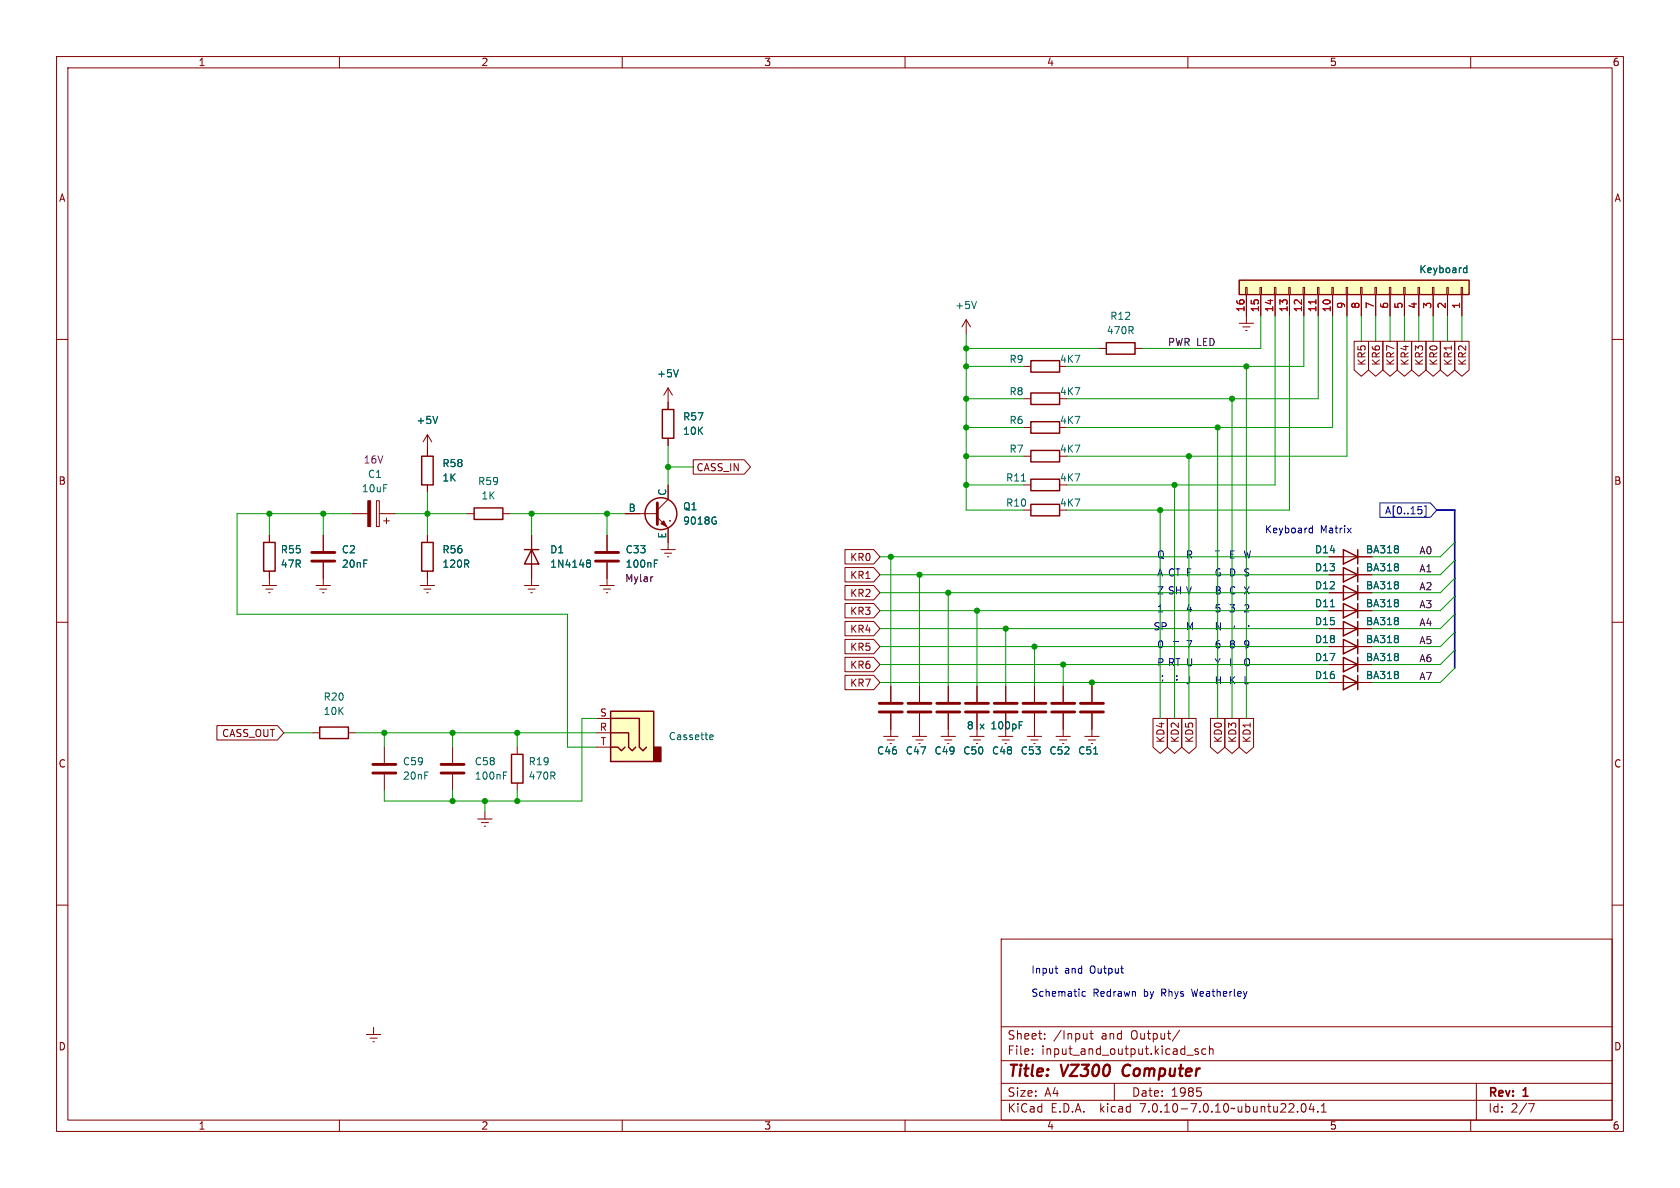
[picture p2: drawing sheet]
<svg xmlns="http://www.w3.org/2000/svg" width="297mm" height="210mm" viewBox="0 0 297 210" stroke-linecap="round" stroke-linejoin="round" font-family="sans-serif">
<g fill="none" stroke="#840000" stroke-width=".18">
<path d="M10 10h277v190h-277zM12 12h273v186h-273zM60 10v2M110 10v2M160 10v2M210 10v2M260 10v2M10 60h2M170.8 56.5l-.7 1.3M170.8 56.5v2.6M170.8 56.5l.8 1.3M219.1 57.2h2.5"/>
<path d="M219.7 57.8h1.3M220.2 50.8h.3v1.3h-.3zM220.2 58.4h.3M220.3 52.1v5.1M222.8 50.8h.2v1.3h-.2zM222.9 52.1v3.8M225.3 50.8h.3v1.3h-.3zM225.4 52.1v3.8M227.8 50.8h.3v1.3h-.3zM228 52.1v3.8M230.4 50.8h.2v1.3h-.2zM230.5 52.1v3.8"/>
<path d="M232.9 50.8h.3v1.3h-.3zM233 52.1v3.8M235.5 50.8h.2v1.3h-.2zM235.6 52.1v3.8M238 50.8h.3v1.3h-.3zM238.1 52.1v3.8M240.5 50.8h.3v1.3h-.3zM240.7 52.1v3.8M243.1 50.8h.2v1.3h-.2zM243.2 52.1v3.8M245.6 50.8h.3v1.3h-.3zM245.7 52.1v3.8"/>
<path d="M248.2 50.8h.2v1.3h-.2zM248.3 52.1v3.8M250.7 50.8h.3v1.3h-.3zM250.8 52.1v3.8M253.2 50.8h.3v1.3h-.3zM253.4 52.1v3.8M255.8 50.8h.2v1.3h-.2zM255.9 52.1v3.8M258.3 50.8h.3v1.3h-.3zM258.4 52.1v3.8M285 60h2M75.6 76.8l-.8 1.3"/>
<path d="M75.6 76.8v3.8M75.6 76.8l.7 1.3M118.1 68.6v3.8M118.1 77.5v1.2M118.1 68.6l-.8 1.3M118.1 68.6l.8 1.3M181 75.6h1.2M181 64.8h1.2M181 70.5h1.2M194.3 61.6h1.3M200.7 61.6h1.2M239.4 60.3h2.5v5.1l-1.2 1.1-1.3-1.1z"/>
<path d="M241.9 60.3h2.6v5.1l-1.3 1.1-1.3-1.1zM244.5 60.3h2.5v5.1l-1.3 1.1-1.2-1.1zM247 60.3h2.6v5.1l-1.3 1.1-1.3-1.1zM249.6 60.3h2.5v5.1l-1.3 1.1-1.2-1.1zM252.1 60.3h2.5v5.1l-1.2 1.1-1.3-1.1zM254.6 60.3h2.6v5.1l-1.3 1.1-1.3-1.1zM257.2 60.3h2.5v5.1l-1.3 1.1-1.2-1.1zM47.6 94.6v1.3M57.1 94.6v2.8M57.1 99.4v4.1M62.2 90.8h2.8M66.5 88.5h.6v4.6h-.6z"/>
<path d="M67.1 90.8h2.7M67.8 92.1h1M68.3 91.6v1M75.6 85.7v1.3M75.6 94.6v1.3M82.5 90.8h1.3M88.9 90.8h1.3M94 94.6v8.9M107.3 94.6v2.8M107.3 99.4v4.1M110.5 90.8h5.7M116.2 91.4l1.9 1.9v3.9"/>
<path d="M116.8 97.2h2.6M117.5 97.8h1.2M118 98.4h.2M118.1 85.7v2.6l-1.9 1.9M118.4 92.1h.1M122.6 81.3h9l1.1 1.3-1.1 1.2h-9zM149.4 97.2h5.1l1.1 1.2-1.1 1.3h-5.1zM181 80.6h1.2M181 85.7h1.2M181 90.2h1.2M234.9 98.4h7.7M10 110h2"/>
<path d="M46.4 103.5h2.5M47 104.1h1.3M47.5 104.8h.3M47.6 101v2.5M55.9 103.5h2.5M56.5 104.1h1.3M57 104.8h.3M74.3 103.5h2.5M74.9 104.1h1.3M75.4 104.8h.3M75.6 101v2.5M92.7 103.5h2.5"/>
<path d="M93.3 104.1h1.3M93.9 104.8h.2M106 103.5h2.6M106.7 104.1h1.2M107.2 104.8h.2M149.4 106.7h5.1l1.1 1.3-1.1 1.2h-5.1zM149.4 100.3h5.1l1.1 1.3-1.1 1.3h-5.1zM149.4 116.2h5.1l1.1 1.3-1.1 1.2h-5.1zM149.4 109.9h5.1l1.1 1.2-1.1 1.3h-5.1zM149.4 119.4h5.1l1.1 1.3-1.1 1.2h-5.1zM149.4 113h5.1l1.1 1.3-1.1 1.3h-5.1zM149.4 103.5h5.1l1.1 1.3-1.1 1.2h-5.1z"/>
<path d="M234.9 104.8h7.7M234.9 108h7.7M234.9 101.6h7.7M234.9 111.1h7.7M234.9 117.5h7.7M234.9 114.3h7.7M285 110h2M38.3 128.3h10.8l1.1 1.2-1.1 1.3h-10.8zM55.2 129.5h1.3M61.6 129.5h1.3M67.9 132.1v2.8M67.9 136.9v2.8"/>
<path d="M80 132.1v2.8M80 136.9v2.8M91.4 132.1v1.3M91.4 138.4v1.3M105.4 129.5h2.5M105.4 127h2.5M105.4 132.1h2.5M156.2 130.2h2.5M156.8 130.8h1.3M157.4 131.4h.2M157.5 121.3v2.8M157.5 126.1v4.1"/>
<path d="M161.3 130.2h2.5M161.9 130.8h1.3M162.4 131.4h.3M162.6 121.3v2.8M162.6 126.1v4.1M166.4 130.2h2.5M167 130.8h1.3M167.5 131.4h.3M167.6 121.3v2.8M167.6 126.1v4.1M171.4 130.2h2.6M172.1 130.8h1.3"/>
<path d="M172.6 131.4h.2M172.7 121.3v2.8M172.7 126.1v4.1M176.5 130.2h2.6M177.2 130.8h1.2M177.7 131.4h.2M177.8 121.3v2.8M177.8 126.1v4.1M181.6 130.2h2.5M182.2 130.8h1.3M182.8 131.4h.2M182.9 121.3v2.8"/>
<path d="M182.9 126.1v4.1M186.7 130.2h2.5M187.3 130.8h1.3M187.8 131.4h.3M188 121.3v2.8M188 126.1v4.1M191.8 130.2h2.5M192.4 130.8h1.3M192.9 131.4h.3M193 121.3v2.8M193 126.1v4.1M203.8 127h2.6v5.1l-1.3 1.1-1.3-1.1z"/>
<path d="M206.4 127h2.5v5.1l-1.3 1.1-1.2-1.1zM208.9 127h2.6v5.1l-1.3 1.1-1.3-1.1zM214 127h2.5v5.1l-1.2 1.1-1.3-1.1zM216.5 127h2.6v5.1l-1.3 1.1-1.3-1.1zM219.1 127h2.5v5.1l-1.3 1.1-1.2-1.1zM234.9 120.7h7.7M10 160h2M84.5 144.8h2.5M85.1 145.4h1.3M85.6 146.1h.3M85.7 143.5v1.3M285 160h2"/>
<path d="M177 166h108v32h-108zM60 198v2M64.8 182.9h2.5M65.4 183.5h1.3M65.9 184.2h.3M66 181.6v1.3M110 198v2M160 198v2M177 194.5h108M177 191.5h108M177 187.5h108M177 181.5h108"/>
<path d="M182.5 186.3v.1M182.5 185.5v.1M184.7 183.6v.1M184.7 182.8v.1M192.2 182.7v1M192.2 183.6h-.1M192.7 182.7h.5M192.9 182.2v1.3l.3 .2M197 191.5v3M208.5 182.1l-1.3 2M209.8 186.5h1.2M210 198v2"/>
<path d="M211.8 185.5l-.3-.1-.3 .2 .1 .2 .5 .2v.3h-.6M212.2 192.9l.2 .3-.2 .5M213.2 185.5l-.5-.1-.2 .3v.4l.1 .2h.6M213.8 185.5l.2-.1 .4 .1 .1 .9M213.8 184.9v1.5M229.4 196.5v.1M230.2 195.2l.2-.1a.81 .81 0 0 1 .6 .6 .81 .81 0 0 1-.3 .8l-.2 .1a.81 .81 0 0 1-.3-1.4zM231.8 195l-.3 1.1h.9M232.2 195.6v1M233 196.5v.1M233.6 196.6h.9M233.6 195.5l.4-.4v1.5"/>
<path d="M260 198v2M261 191.5v6.5M270.2 195.1h1l-.6 1.5"/>
</g>
<path d="M198.8 188.5a1.27 1.27 0 0 0-.1 1.6" fill="none" stroke="#840000" stroke-width=".4"/>
<g fill="none" stroke="#840000" stroke-width=".25">
<path d="M219.1 49.5h40.6v2.6h-40.6zM117.1 72.4h2v5.1h-2zM182.2 79.6h5.1v2.1h-5.1zM182.2 74.5h5.1v2.1h-5.1zM182.2 63.8h5.1v2h-5.1zM182.2 69.5h5.1v2h-5.1zM195.6 60.6h5.1v2h-5.1zM46.6 95.9h2v5.1h-2zM74.5 80.6h2.1v5.1h-2.1zM74.5 95.9h2.1v5.1h-2.1zM83.8 89.8h5.1v2h-5.1zM92.7 97.2h2.5"/>
<path d="M94 97.2l1.2 2.5h-2.5zM182.2 84.7h5.1v2h-5.1zM182.2 89.2h5.1v2h-5.1zM237.5 97.2l2.5 1.2-2.5 1.3zM240 97.2v2.5M237.5 106.7l2.5 1.3-2.5 1.2zM237.5 100.3l2.5 1.3-2.5 1.3zM237.5 109.9l2.5 1.2-2.5 1.3zM237.5 116.2l2.5 1.3-2.5 1.2zM237.5 113l2.5 1.3-2.5 1.3zM237.5 119.4l2.5 1.3-2.5 1.2zM237.5 103.5l2.5 1.3-2.5 1.2z"/>
<path d="M240 100.3v2.6M240 103.5v2.5M240 106.7v2.5M240 109.9v2.5M240 113v2.6M240 116.2v2.5M240 119.4v2.5M56.5 128.5h5.1v2.1h-5.1zM90.4 133.4h2.1v5h-2.1zM107.9 125.7h7.7v8.9h-7.7zM107.9 132.1h1.3l.7 .6 .6-.6M107.9 129.5h3.2v2.6l.7 .6 .6-.6"/>
<path d="M107.9 127h5.1v5.1l.7 .6 .6-.6"/>
<circle cx="116.8" cy="90.8" r="2.82"/>
</g>
<g fill="none" stroke="#840000" stroke-width=".51">
<path d="M55.1 99.2h4.1M55.1 97.7h4.1M105.3 99.2h4M105.3 97.7h4M116.2 88.9v3.8M65.9 136.7h4.1M65.9 135.1h4.1M78 136.7h4M78 135.1h4M155.4 125.9h4.1M155.4 124.3h4.1M160.5 125.9h4.1"/>
<path d="M160.5 124.3h4.1M165.6 125.9h4.1M165.6 124.3h4.1M170.7 125.9h4.1M170.7 124.3h4.1M175.8 125.9h4M175.8 124.3h4M180.8 125.9h4.1M180.8 124.3h4.1M185.9 125.9h4.1M185.9 124.3h4.1M191 125.9h4.1"/>
<path d="M191 124.3h4.1"/>
</g>
<g fill="#840000" stroke="#840000" stroke-width=".18">
<path d="M65 88.5h.5v4.6h-.5z"/>
<path d="M116.8 92.6l.5-.5 .6 1z"/>
</g>
<g fill="none" stroke="#006464" stroke-width=".18">
<path d="M172.6 53.3l-.4 1.3M258.8 48.1h.5M258.8 47.4h.5M259.3 46.9v1.3M77.4 73.6l-.4 1.3M119.9 65.3l-.4 1.3M103.8 99.5h.1M103.8 99.1l.4-.1 .1 .1 .1 .2-.2 .2M103.9 99.5h.3M103.9 99.5l-.1 .1M104.2 99.5l.2 .3-.1 .4-.1 .1-.4-.1M115.7 99h.6"/>
<path d="M115.7 99.6h.4M126.4 92.1h.2v.4l-.2 .2M126.4 91.4h.2M180.6 85h.7M235.2 107.3h.7M89 137.1h.4M89 136.5h.6M125.5 130.7h.5M125.5 130l.4-.1 .2 .3-.6 .1M193.3 133.3h.8"/>
</g>
<g fill="#ffffc2" stroke="#ffffc2" stroke-width=".18">
<path d="M107.9 125.7h7.7v8.9h-7.7z"/>
<path d="M219.1 49.5h40.6v2.6h-40.6z"/>
</g>
<path d="M115.6 132.1h1.2v2.5h-1.2z" fill="#840000" stroke="#840000" stroke-width=".25"/>
<path d="M115.3 102h.1" fill="none" stroke="#840084" stroke-width=".18"/>
<path d="M232.6 53v.7" fill="none" stroke="#a90000" stroke-width=".18"/>
<path d="M243.9 88.9h9l1.1 1.3-1.1 1.2h-9zM251.3 90.2v.5M251.8 89.4h.3v1.9h-.3" fill="none" stroke="#000084" stroke-width=".18"/>
<path d="M231.5 94.1h.5M231.5 93.4h.5M232 92.9v1.3M238.2 93.4l.7 .8M238.9 93.4l-.7 .8M207.4 113.4h1M186.5 171.2h.5M186.8 172h.2M191.9 175.3h-.4l-.2 .2 .1 .6h.5" fill="none" stroke="#0000c2" stroke-width=".18"/>
<path d="M254 90.2h3.2v27.9" fill="none" stroke="#000084" stroke-width=".3"/>
<g fill="none" stroke="#009600" stroke-width=".18">
<path d="M170.8 59.1v31.1h10.2M222.9 55.9v5.7h-21M225.4 55.9v29.8h-36.8M228 55.9v34.3h-39.4M230.5 55.9v8.9h-41.9M233 55.9v14.6h-44.4M235.6 55.9v19.7h-47M238.1 55.9v24.7h-49.5M240.7 55.9v4.4M243.2 55.9v4.4M245.7 55.9v4.4M248.3 55.9v4.4"/>
<path d="M250.8 55.9v4.4M253.4 55.9v4.4M255.9 55.9v4.4M258.4 55.9v4.4M118.1 78.7v7M170.8 75.6h10.2M170.8 61.6h23.5M170.8 64.8h10.2M170.8 70.5h10.2M215.3 75.6v51.4M217.8 70.5v56.5M220.3 64.8v62.2"/>
<path d="M47.6 90.8v3.8M57.1 90.8v3.8M62.2 90.8h-20.3v17.8h58.4v23.5h5.1M69.8 90.8h12.7M75.6 87v7.6M90.2 90.8h20.3M94 90.8v3.8M107.3 90.8v3.8M118.1 82.6h4.5M155.6 98.4h79.3M157.5 98.4v22.9M170.8 80.6h10.2"/>
<path d="M170.8 85.7h10.2M205.1 90.2v36.8M207.6 85.7v41.3M210.2 80.6v46.4M257.2 99.1l-2.6 2.5h-12M257.2 95.9l-2.6 2.5h-12M155.6 101.6h79.3M155.6 111.1h79.3M155.6 114.3h79.3M155.6 108h79.3M155.6 117.5h79.3M155.6 104.8h79.3"/>
<path d="M162.6 101.6v19.7M167.6 104.8v16.5M172.7 108v13.3M177.8 111.1v10.2M182.9 114.3v7M188 117.5v3.8M257.2 118.1l-2.6 2.6h-12M257.2 108.6l-2.6 2.5h-12M257.2 111.8l-2.6 2.5h-12M257.2 105.4l-2.6 2.6h-12M257.2 114.9l-2.6 2.6h-12M257.2 102.2l-2.6 2.6h-12"/>
<path d="M50.2 129.5h5M62.9 129.5h42.5M67.9 129.5v2.6M80 129.5v2.6M80 139.7v1.9M91.4 129.5v2.6M91.4 139.7v1.9M105.4 127h-2.5v14.6h-35v-1.9M155.6 120.7h79.3M193 120.7v.6M85.7 141.6v1.9"/>
</g>
<g fill="#009600" stroke="#009600" stroke-width=".18">
<circle cx="220.3" cy="64.8" r=".46"/>
<circle cx="210.2" cy="80.6" r=".46"/>
<circle cx="207.6" cy="85.7" r=".46"/>
<circle cx="170.8" cy="75.6" r=".46"/>
<circle cx="170.8" cy="70.5" r=".46"/>
<circle cx="205.1" cy="90.2" r=".46"/>
<circle cx="170.8" cy="64.8" r=".46"/>
<circle cx="170.8" cy="61.6" r=".46"/>
<circle cx="215.3" cy="75.6" r=".46"/>
<circle cx="217.8" cy="70.5" r=".46"/>
<circle cx="193" cy="120.7" r=".46"/>
<circle cx="188" cy="117.5" r=".46"/>
<circle cx="182.9" cy="114.3" r=".46"/>
<circle cx="107.3" cy="90.8" r=".46"/>
<circle cx="167.6" cy="104.8" r=".46"/>
<circle cx="170.8" cy="80.6" r=".46"/>
<circle cx="170.8" cy="85.7" r=".46"/>
<circle cx="157.5" cy="98.4" r=".46"/>
<circle cx="91.4" cy="129.5" r=".46"/>
<circle cx="94" cy="90.8" r=".46"/>
<circle cx="75.6" cy="90.8" r=".46"/>
<circle cx="162.6" cy="101.6" r=".46"/>
<circle cx="118.1" cy="82.6" r=".46"/>
<circle cx="172.7" cy="108" r=".46"/>
<circle cx="177.8" cy="111.1" r=".46"/>
<circle cx="57.1" cy="90.8" r=".46"/>
<circle cx="47.6" cy="90.8" r=".46"/>
<circle cx="67.9" cy="129.5" r=".46"/>
<circle cx="80" cy="129.5" r=".46"/>
<circle cx="91.4" cy="141.6" r=".46"/>
<circle cx="85.7" cy="141.6" r=".46"/>
<circle cx="80" cy="141.6" r=".46"/>
</g>
<g font-size="2.8" fill="#840000">
<text x="178" y="190.9">Title:</text>
<text x="187.7" y="190.9">VZ300</text>
<text x="199.3" y="190.9">Computer</text>
</g>
<g font-size="2.1" fill="#840000">
<text x="178" y="184">Sheet:</text>
<text x="186.2" y="184">/Input</text>
<text x="194.7" y="184">and</text>
<text x="200.1" y="184">Output/</text>
<text x="178" y="186.7">File:</text>
<text x="184.1" y="186.7">input_and_output.kicad_sch</text>
<text x="178" y="196.9">KiCad</text>
<text x="178" y="194.1">Size:</text>
<text x="184.7" y="194.1">A4</text>
<text x="185.7" y="196.9">E.D.A.</text>
<text x="194.6" y="196.9">kicad</text>
<text x="200" y="194.1">Date:</text>
<text x="201.8" y="196.9">7.0.10-7.0.10~ubuntu22.04.1</text>
<text x="207" y="194.1">1985</text>
<text x="263" y="194.3">Rev:</text>
<text x="263" y="196.9">Id:</text>
<text x="267.1" y="196.9">2/7</text>
<text x="269.4" y="194.3">1</text>
</g>
<g font-size="1.8" fill="#840000">
<text x="35" y="11.9">1</text>
<text x="85" y="11.9">2</text>
<text x="135" y="11.9">3</text>
<text x="185" y="11.9">4</text>
<text x="235" y="11.9">5</text>
<text x="285" y="11.9">6</text>
<text x="10.3" y="35.9">A</text>
<text x="285.3" y="35.9">A</text>
<text x="241.6" y="64.8" transform="rotate(-90 241.6 64.8)">KR5</text>
<text x="244.2" y="64.8" transform="rotate(-90 244.2 64.8)">KR6</text>
<text x="246.7" y="64.8" transform="rotate(-90 246.7 64.8)">KR7</text>
<text x="249.2" y="64.8" transform="rotate(-90 249.2 64.8)">KR4</text>
<text x="251.8" y="64.8" transform="rotate(-90 251.8 64.8)">KR3</text>
<text x="254.3" y="64.8" transform="rotate(-90 254.3 64.8)">KR0</text>
<text x="256.9" y="64.8" transform="rotate(-90 256.9 64.8)">KR1</text>
<text x="259.4" y="64.8" transform="rotate(-90 259.4 64.8)">KR2</text>
<text x="123" y="83.5">CASS_IN</text>
<text x="10.3" y="85.9">B</text>
<text x="285.3" y="85.9">B</text>
<text x="150.2" y="99.4">KR0</text>
<text x="150.2" y="102.6">KR1</text>
<text x="150.2" y="105.7">KR2</text>
<text x="150.2" y="108.9">KR3</text>
<text x="150.2" y="112.1">KR4</text>
<text x="150.2" y="118.4">KR6</text>
<text x="150.2" y="115.3">KR5</text>
<text x="150.2" y="121.6">KR7</text>
<text x="39.2" y="130.5">CASS_OUT</text>
<text x="206.1" y="131.4" transform="rotate(-90 206.1 131.4)">KD4</text>
<text x="208.6" y="131.4" transform="rotate(-90 208.6 131.4)">KD2</text>
<text x="211.1" y="131.4" transform="rotate(-90 211.1 131.4)">KD5</text>
<text x="216.2" y="131.4" transform="rotate(-90 216.2 131.4)">KD0</text>
<text x="218.8" y="131.4" transform="rotate(-90 218.8 131.4)">KD3</text>
<text x="221.3" y="131.4" transform="rotate(-90 221.3 131.4)">KD1</text>
<text x="10.3" y="135.9">C</text>
<text x="285.3" y="135.9">C</text>
<text x="10.3" y="185.9">D</text>
<text x="285.3" y="185.9">D</text>
<text x="35" y="199.9">1</text>
<text x="85" y="199.9">2</text>
<text x="135" y="199.9">3</text>
<text x="185" y="199.9">4</text>
<text x="235" y="199.9">5</text>
<text x="285" y="199.9">6</text>
</g>
<g font-size="1.8" fill="#006464">
<text x="250.8" y="48.5">Keyboard</text>
<text x="168.8" y="54.8">+5V</text>
<text x="195.6" y="59.3">470R</text>
<text x="196.2" y="56.7">R12</text>
<text x="178.4" y="64.4">R9</text>
<text x="187.3" y="64.4">4K7</text>
<text x="116.1" y="66.9">+5V</text>
<text x="178.4" y="70.1">R8</text>
<text x="187.3" y="70.1">4K7</text>
<text x="73.5" y="75.2">+5V</text>
<text x="120.7" y="74.5">R57</text>
<text x="120.7" y="77.1">10K</text>
<text x="178.4" y="75.2">R6</text>
<text x="187.3" y="75.2">4K7</text>
<text x="78.1" y="82.8">R58</text>
<text x="178.4" y="80.2">R7</text>
<text x="187.3" y="80.2">4K7</text>
<text x="63.9" y="87.2">10uF</text>
<text x="65" y="84.7">C1</text>
<text x="78.1" y="85.3">1K</text>
<text x="84.4" y="86">R59</text>
<text x="85" y="88.5">1K</text>
<text x="117.9" y="87.7" transform="rotate(-90 117.9 87.7)">C</text>
<text x="177.8" y="85.3">R11</text>
<text x="177.8" y="89.8">R10</text>
<text x="187.3" y="85.3">4K7</text>
<text x="187.3" y="89.8">4K7</text>
<text x="111" y="90.6">B</text>
<text x="117.9" y="95.3" transform="rotate(-90 117.9 95.3)">E</text>
<text x="120.7" y="90.4">Q1</text>
<text x="120.7" y="92.9">9018G</text>
<text x="49.5" y="98">R55</text>
<text x="49.5" y="100.6">47R</text>
<text x="60.3" y="98">C2</text>
<text x="60.3" y="100.6">20nF</text>
<text x="78.1" y="100.6">120R</text>
<text x="78.1" y="98">R56</text>
<text x="97.2" y="98">D1</text>
<text x="97.2" y="100.6">1N4148</text>
<text x="110.5" y="100.6">100nF</text>
<text x="110.5" y="98">C33</text>
<text x="232.4" y="98">D14</text>
<text x="232.4" y="101.2">D13</text>
<text x="241.4" y="98">BA318</text>
<text x="241.4" y="101.2">BA318</text>
<text x="232.4" y="107.5">D11</text>
<text x="232.4" y="104.4">D12</text>
<text x="241.4" y="107.5">BA318</text>
<text x="241.4" y="104.4">BA318</text>
<text x="232.4" y="110.7">D15</text>
<text x="232.4" y="113.9">D18</text>
<text x="241.4" y="110.7">BA318</text>
<text x="241.4" y="113.9">BA318</text>
<text x="232.4" y="117.1">D17</text>
<text x="241.4" y="117.1">BA318</text>
<text x="57.1" y="124.1">R20</text>
<text x="232.4" y="120.2">D16</text>
<text x="241.4" y="120.2">BA318</text>
<text x="57.1" y="126.6">10K</text>
<text x="118.1" y="131">Cassette</text>
<text x="170.8" y="129.1">8</text>
<text x="173.2" y="129.1">x</text>
<text x="175.4" y="129.1">100pF</text>
<text x="71.1" y="135.5">C59</text>
<text x="83.8" y="135.5">C58</text>
<text x="93.4" y="135.5">R19</text>
<text x="154.9" y="133.6">C46</text>
<text x="160" y="133.6">C47</text>
<text x="165.1" y="133.6">C49</text>
<text x="170.2" y="133.6">C50</text>
<text x="175.3" y="133.6">C48</text>
<text x="180.3" y="133.6">C53</text>
<text x="185.4" y="133.6">C52</text>
<text x="190.5" y="133.6">C51</text>
<text x="71.1" y="138">20nF</text>
<text x="83.8" y="138">100nF</text>
<text x="93.4" y="138">470R</text>
</g>
<g font-size="1.8" fill="#a90000">
<text x="220.1" y="55.3" transform="rotate(-90 220.1 55.3)">16</text>
<text x="222.6" y="55.3" transform="rotate(-90 222.6 55.3)">15</text>
<text x="225.2" y="55.3" transform="rotate(-90 225.2 55.3)">14</text>
<text x="227.7" y="55.3" transform="rotate(-90 227.7 55.3)">13</text>
<text x="230.3" y="55.3" transform="rotate(-90 230.3 55.3)">12</text>
<text x="232.8" y="55.3" transform="rotate(-90 232.8 55.3)">11</text>
<text x="235.3" y="55.3" transform="rotate(-90 235.3 55.3)">10</text>
<text x="237.9" y="54.7" transform="rotate(-90 237.9 54.7)">9</text>
<text x="240.4" y="54.7" transform="rotate(-90 240.4 54.7)">8</text>
<text x="243" y="54.7" transform="rotate(-90 243 54.7)">7</text>
<text x="245.5" y="54.7" transform="rotate(-90 245.5 54.7)">6</text>
<text x="248" y="54.7" transform="rotate(-90 248 54.7)">5</text>
<text x="250.6" y="54.7" transform="rotate(-90 250.6 54.7)">4</text>
<text x="253.1" y="54.7" transform="rotate(-90 253.1 54.7)">3</text>
<text x="255.7" y="54.7" transform="rotate(-90 255.7 54.7)">2</text>
<text x="258.2" y="54.7" transform="rotate(-90 258.2 54.7)">1</text>
<text x="105.9" y="129.3">R</text>
<text x="106" y="126.7">S</text>
<text x="106.1" y="131.8">T</text>
</g>
<g font-size="1.8" fill="#0f0f0f">
<text x="206.4" y="61.2">PWR LED</text>
<text x="250.8" y="101.3">A1</text>
<text x="250.8" y="98.1">A0</text>
<text x="250.8" y="107.6">A3</text>
<text x="250.8" y="104.4">A2</text>
<text x="250.8" y="110.8">A4</text>
<text x="250.8" y="114">A5</text>
<text x="250.8" y="117.1">A6</text>
<text x="250.8" y="120.3">A7</text>
</g>
<g font-size="1.8" fill="#840084">
<text x="64.2" y="82.1">16V</text>
<text x="110.4" y="103.1">Mylar</text>
</g>
<g font-size="1.8" fill="#0000c2">
<text x="223.5" y="94.4">Keyboard</text>
<text x="233.4" y="94.4">Matrix</text>
<text x="204.5" y="98.8">Q</text>
<text x="204.5" y="102">A CT F</text>
<text x="209.5" y="98.8">R</text>
<text x="214.6" y="102">G D</text>
<text x="214.6" y="98.8">T</text>
<text x="217.2" y="98.8">E</text>
<text x="219.7" y="102">S</text>
<text x="219.7" y="98.8">W</text>
<text x="204.5" y="105.2">Z</text>
<text x="206.4" y="105.2">SH V</text>
<text x="214.6" y="105.2">B</text>
<text x="217.2" y="105.2">C</text>
<text x="219.7" y="105.2">X</text>
<text x="203.8" y="111.5">SP</text>
<text x="204.5" y="108.3">1</text>
<text x="209.5" y="108.3">4</text>
<text x="209.5" y="111.5">M</text>
<text x="214.6" y="108.3">5</text>
<text x="214.6" y="111.5">N</text>
<text x="217.2" y="108.3">3</text>
<text x="217.8" y="110.9">,</text>
<text x="219.7" y="108.3">2</text>
<text x="220.3" y="110.9">.</text>
<text x="204.5" y="117.9">P RT U</text>
<text x="204.5" y="114.7">0</text>
<text x="209.5" y="114.7">7</text>
<text x="214.6" y="114.7">6</text>
<text x="214.6" y="117.9">Y</text>
<text x="217.2" y="114.7">8</text>
<text x="217.2" y="117.9">I</text>
<text x="219.7" y="117.9">O</text>
<text x="219.7" y="114.7">9</text>
<text x="205.1" y="120.4">;</text>
<text x="207.6" y="120.4">:</text>
<text x="209.5" y="121">J</text>
<text x="214.6" y="121">H</text>
<text x="217.2" y="121">K</text>
<text x="219.7" y="121">L</text>
<text x="182.2" y="172.2">Input</text>
<text x="188.2" y="172.2">and</text>
<text x="192.8" y="172.2">Output</text>
<text x="182.2" y="176.3">Schematic</text>
<text x="193.2" y="176.3">Redrawn</text>
<text x="202.3" y="176.3">by</text>
<text x="205.6" y="176.3">Rhys</text>
<text x="211.2" y="176.3">Weatherley</text>
</g>
<text font-size="1.8" fill="#000084" x="244.7" y="91.1">A[0..15]</text>
</svg>
